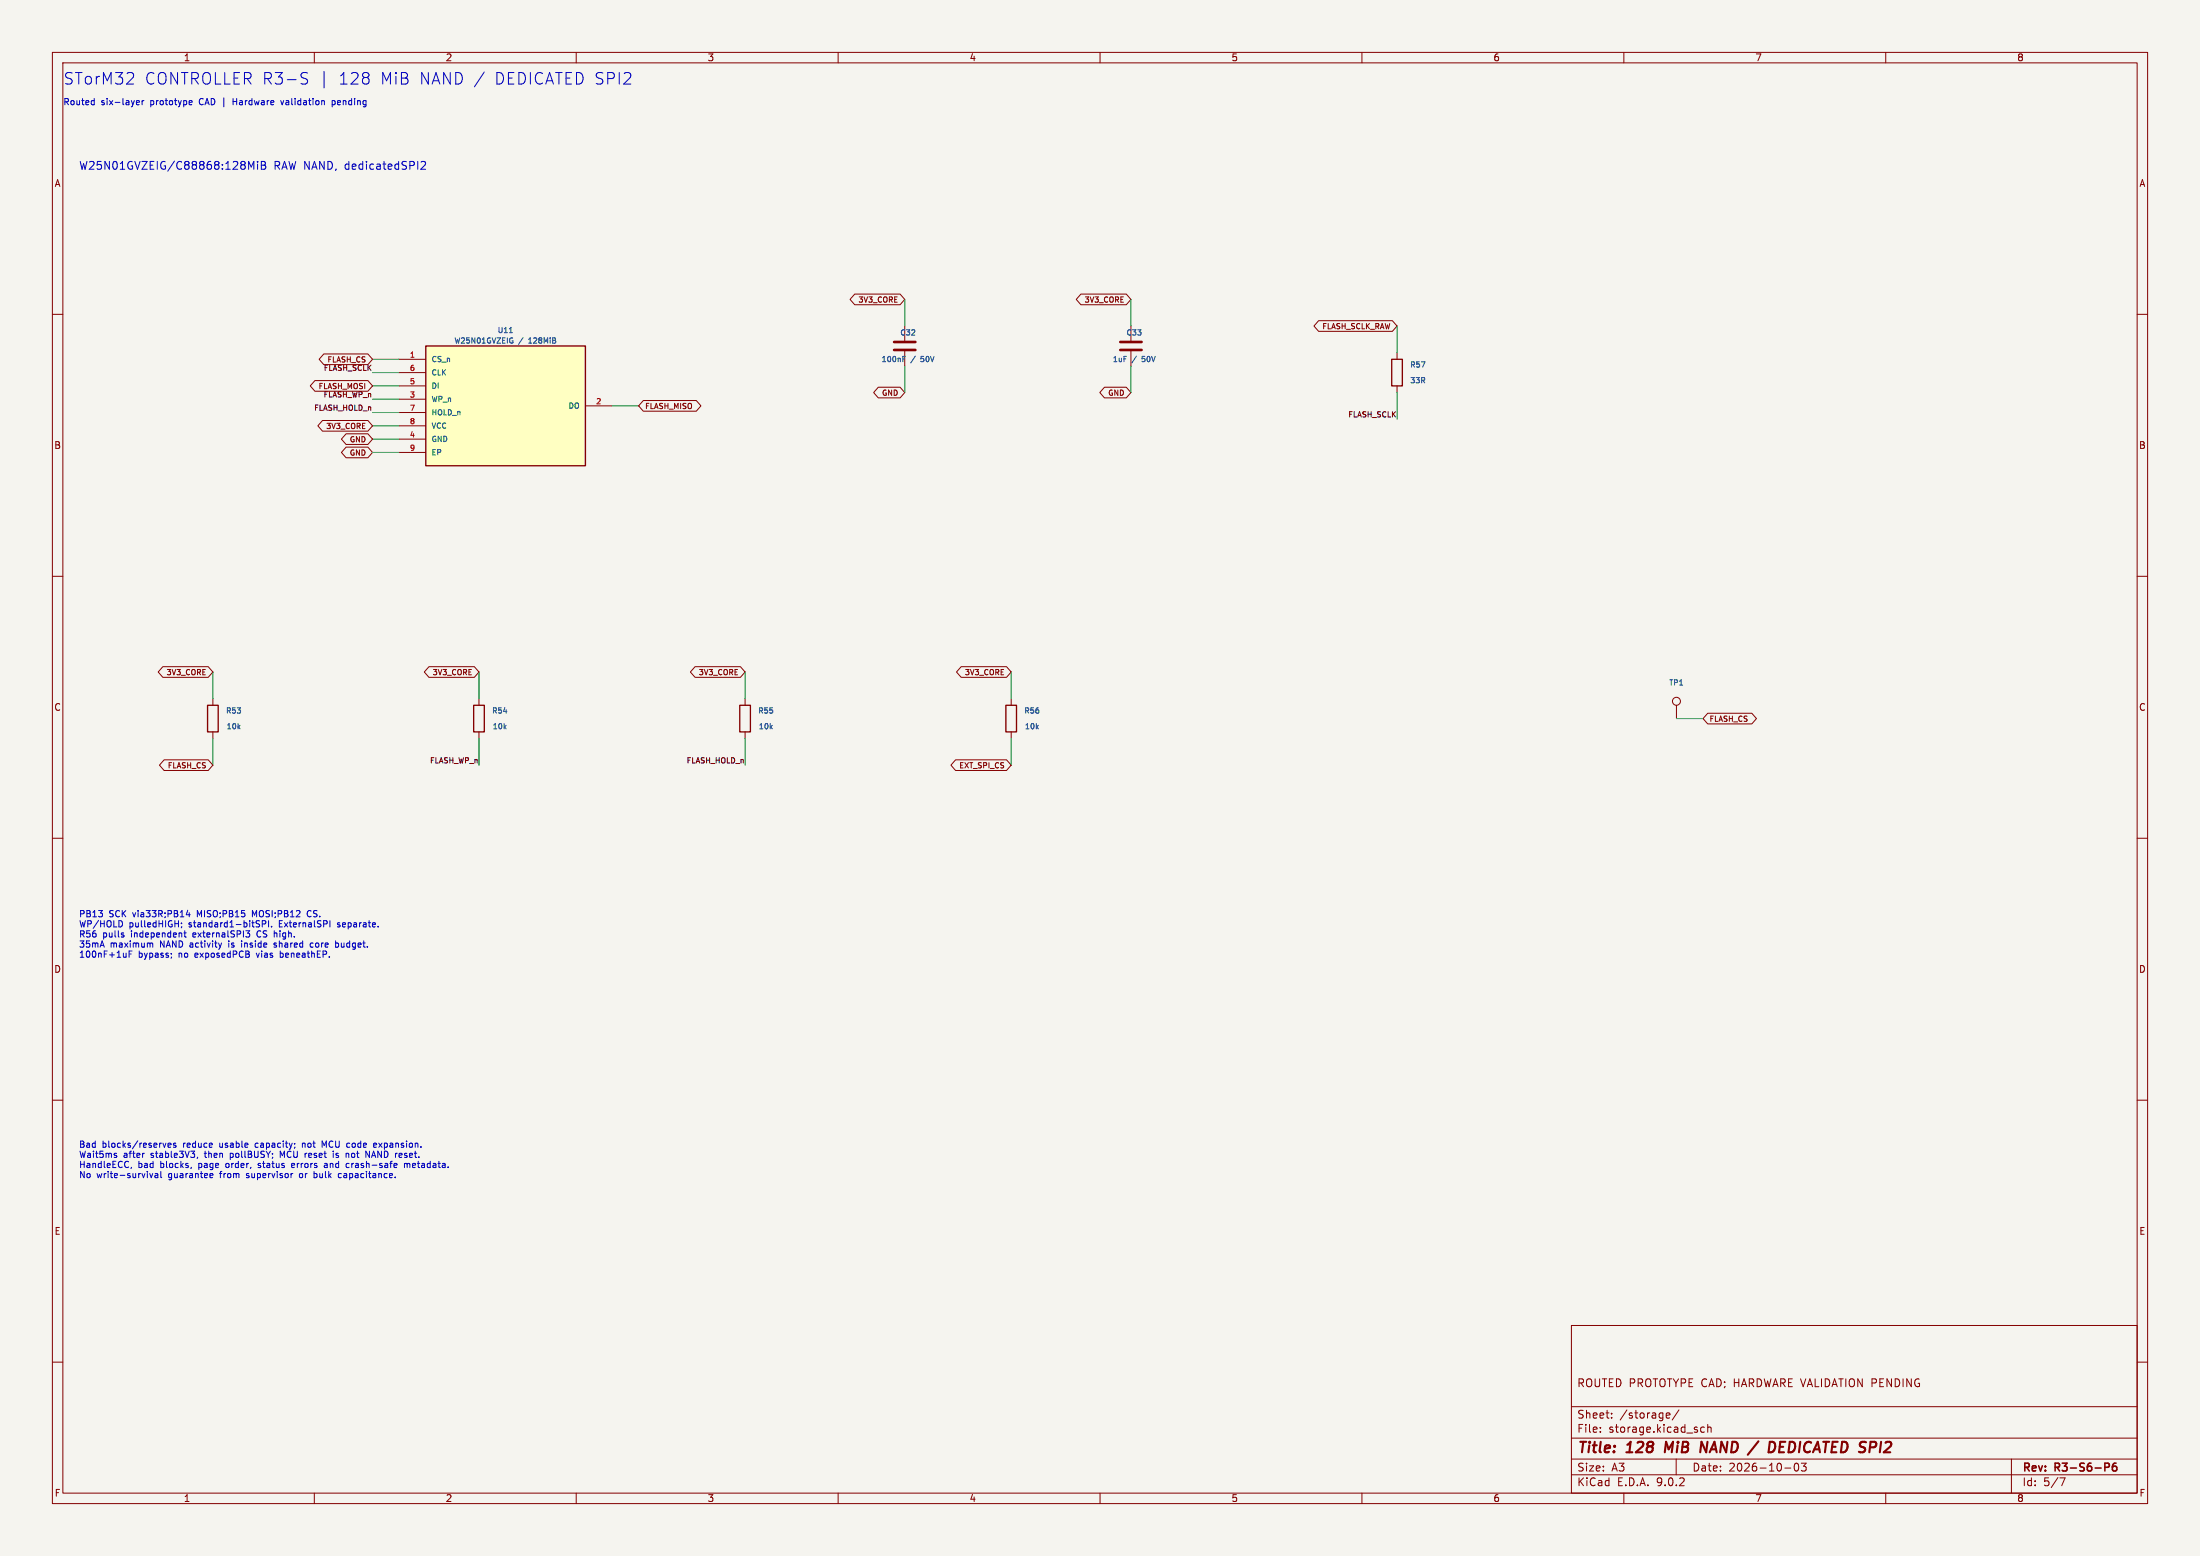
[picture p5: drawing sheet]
<svg xmlns="http://www.w3.org/2000/svg" width="420mm" height="297mm" viewBox="0 0 420 297" stroke-linecap="round" stroke-linejoin="round" font-family="sans-serif">
<path d="M0 0h420v297h-420z" fill="#f5f4ef" stroke="#f5f4ef" stroke-width=".19"/>
<g fill="none" stroke="#840000" stroke-width=".19">
<path d="M10 10h400v277h-400zM12 12h396v273h-396zM60 10v2M110 10v2M160 10v2M210 10v2M260 10v2M310 10v2M360 10v2M10 60h2M408 60h2M10 110h2"/>
<path d="M408 110h2M40.6 133.4v1.2M40.6 139.7v1.3M91.4 133.4v1.2M91.4 139.7v1.3M320 134.6v2.6M10 160h2M408 160h2M10 210h2M408 210h2M300 253h108v32h-108zM10 260h2"/>
<path d="M300 278.5h108M300 274.5h108M300 268.5h108M305.5 273.2v.2M305.5 272.5v.1M307.7 270.5v.2M307.7 269.8v.1M318.1 270.5l.2 .2 .4-.1M318.1 269.9l.2-.2h.3l.2 .2v.1l-.7 .2M320 278.5v3M320.5 269.1l-1.3 1.9M325.4 272.5l-.5-.1-.2 .3 .1 .6h.6"/>
<path d="M326 272.5l.2-.1 .4 .1 .1 .9M326 271.9v1.5M342.7 279.4l.2-.1a.8 .8 0 0 1 .5 .7 .8 .8 0 0 1-.5 .8l-.2-.2-.2-.4zM343.9 279.3h.9l-.5 .6 .4 .1v.6l-.2 .2-.6-.2M384 278.5v6.5M408 260h2M60 285v2M110 285v2M160 285v2M210 285v2M260 285v2M300 281.5h108"/>
<path d="M310 285v2M340.7 280.2h1.2M360 285v2M393.2 282.1h1l-.6 1.5"/>
<circle cx="320" cy="133.9" r=".76"/>
</g>
<path d="M401.8 279.3h.6l.3 .3-.2 .4-.7 .1M404 279.3a.59 .59 0 0 0-.7 .6v.6l.1 .2 .4 .1 .2-.2 .1-.5-.1-.2h-.5l-.2 .2" fill="none" stroke="#840000" stroke-width=".3"/>
<path d="M318.1 275.2l-.3 2M324.8 275.2l.9 2M335.7 275.1l-2 2.6M338.6 275.3a1.14 1.14 0 0 1 .1 1.4M339.8 276.2h.6M340.8 275.2h-.9l-.3 2h1" fill="none" stroke="#840000" stroke-width=".4"/>
<path d="M39.6 134.6h2.1v5.1h-2.1zM90.4 134.6h2.1v5.1h-2.1z" fill="none" stroke="#840000" stroke-width=".25"/>
<path d="M81.3 66h30.5v22.9h-30.5z" fill="#ffffc2"/>
<path d="M81.3 66h30.5v22.9h-30.5zM265.7 68.6h2v5.1h-2zM141.2 134.6h2.1v5.1h-2.1zM192 134.6h2.1v5.1h-2.1z" fill="none" stroke="#840000" stroke-width=".25"/>
<g fill="none" stroke="#840000" stroke-width=".19">
<path d="M163.2 56.1h8.6l.9 1.1-.9 1h-8.6l-.9-1zM206.3 56.1h8.7l.9 1.1-.9 1h-8.7l-.8-1zM60.1 72.6h10.1l.9 1.1-.9 1h-10.1l-.9-1zM61.8 67.6h8.4l.9 1-.9 1h-8.4l-.9-1zM76.2 68.6h5.1M76.2 71.1h5.1M76.2 73.7h5.1M76.2 76.2h5.1M76.2 78.7h5.1M111.8 77.5h5M122.8 76.5h10.1l.9 1-.9 1h-10.1l-.9-1zM167.7 73.9h4.1l.9 1-.9 1h-4.1l-.9-1z"/>
<path d="M172.7 62.2v2.8M172.7 67.1v2.8M210.8 73.9h4.2l.9 1-.9 1h-4.2l-.8-1zM215.9 62.2v2.8M215.9 67.1v2.8M251.7 61.2h14.1l.9 1-.9 1h-14.1l-.9-1zM266.7 67.3v1.3M266.7 73.7v1.2M61.6 80.3h8.6l.9 1-.9 1h-8.6l-.9-1zM66.1 82.8h4.1l.9 1-.9 1h-4.1l-.9-1zM66.1 85.3h4.1l.9 1.1-.9 1h-4.1l-.9-1zM76.2 81.3h5.1"/>
<path d="M76.2 83.8h5.1M76.2 86.4h5.1M31.1 127.3h8.7l.8 1-.8 1h-8.7l-.9-1zM81.9 127.3h8.7l.8 1-.8 1h-8.7l-.9-1zM132.7 127.3h8.7l.8 1-.8 1h-8.7l-.9-1zM142.2 133.4v1.2M142.2 139.7v1.3M183.5 127.3h8.7l.8 1-.8 1h-8.7l-.9-1zM193 133.4v1.2M193 139.7v1.3M326 136.1h8.4l.9 1.1-.9 1h-8.4l-.9-1zM31.3 145h8.5l.8 1.1-.8 1h-8.5l-.9-1z"/>
<path d="M182.4 145h9.8l.8 1.1-.8 1h-9.8l-.9-1z"/>
</g>
<path d="M97.2 63.5h.6M97.7 65.1h.2v.3l-.2 .1M97.8 64.5h.1M172.4 68.5h.3M172.4 68h.4" fill="none" stroke="#006464" stroke-width=".19"/>
<path d="M170.7 65.3h4.1M170.7 66.8h4.1M213.9 65.3h4M213.9 66.8h4" fill="none" stroke="#840000" stroke-width=".51"/>
<g fill="none" stroke="#009600" stroke-width=".19">
<path d="M172.7 57.2v5M215.9 57.2v5M71.1 78.7h5.1M71.1 73.7h5.1M71.1 71.1h5.1M71.1 76.2h5.1M71.1 68.6h5.1M116.8 77.5h5.1M172.7 69.9v5M215.9 69.9v5M266.7 62.2v5.1M266.7 74.9v5.1"/>
<path d="M71.1 81.3h5.1M71.1 83.8h5.1M71.1 86.4h5.1M40.6 128.3v5.1M91.4 128.3v5.1M142.2 128.3v5.1M193 128.3v5.1M320 137.2h5.1M40.6 141v5.1M91.4 141v5.1M142.2 141v5.1M193 141v5.1"/>
</g>
<g fill="none" stroke="#0000c2" stroke-width=".19">
<path d="M17.9 19.2l.1 .1M18 18.8v1.2M18 19.9l-.1 .1M26.1 19.9h.5M26.1 19.3l.3-.1 .2 .3-.6 .1M27.1 19.2v.8M27.5 19.2l-.4 .2M36.3 19.2l.3 .1 .1 .2-.6 .1M36.6 19.9l-.3 .1M44.5 18.8v1.2M44.5 19.4h.7M53.6 19.2l.3 .8 .3-.8"/>
<path d="M57.7 14.8l.2 .1a.81 .81 0 0 1 .8 .5 .56 .56 0 0 1-.4 .6h-.5M57.7 14l.2-.2 .8 .2M61.9 13.6v3.2M63.4 19.3l.4-.1 .2 .2-.1 .5h-.5M63.4 19.2v1.2M92.5 13.7l-1.9 2.9M47.5 32.3v-1.5l.5 1.1 .5-1.1v1.5M49.2 30.8v.2M49.2 31.3v1M49.9 30.8h.5l.2 .2 .1 .2-.3 .3a.4 .4 0 0 1 .4 .4 .4 .4 0 0 1-.3 .4h-.6zM49.9 31.5h.5M80.4 31l.6-.2 .2 .2v.2l-.9 1.1h.9"/>
<path d="M23.3 176v.8M23.5 178.5l.2 .1-.2 .3M23.5 178.1h.1M34.6 176.2v.1M34.7 176.9l-.1 .2M35.1 178.1h.5M35.3 177.7v1l.3 .2M35.8 173.7l-.2 .9h.7M36.1 174.2v.8M42.3 180l-.3 .8M43.7 180v.8M46.1 180v.8"/>
<path d="M47.7 177.7l-.4 .4 .3 .1 .1 .4-.3 .3h-.3M48.6 174.7l-.4-.9v1.2M49.1 177.9v.7M49.5 176.5v.3M50.1 175.7v1.2M50.8 176.1l-.3 .3h-.4M51.3 175.7v1.2M51.8 176.8v.1M59 173.8a.65 .65 0 0 0-.4 .6 .65 .65 0 0 0 .4 .6M63 175.7v1.2M64.1 179.6v1.2M64.4 176.9h.1"/>
<path d="M64.5 176.2v.3M24.6 182.1h.4M24.6 181.5v1.2M29.2 180.2v.6M32.8 182.7l-.2 .2M48.9 181.9l.3 .8M52.3 180.7h.5M52.3 180.2l.1 .1 .4 .2M53.5 181.5v1.2M53.5 182.7h.3M53.8 181.9l-.3 .1M59.8 180.1l-.4-.1-.2 .2 .1 .5h.5"/>
<path d="M64.1 180.1l.3-.1 .2 .2-.1 .5h-.4M31.7 218.2l-.3 .8M32.1 218.6l.5-.1v-.2l-.4-.1-.1 .2v.5h.5M33.6 218.3l-.3-.1-.2 .2 .1 .1 .4 .2v.2h-.5M48.8 218.3v.6M56.2 218.3v.1M56.3 218.9l-.1 .2M57.7 218.2v.8M58.1 218.2l-.4 .1M62.3 217.8l-.4 .9-.4-.9v1.2M69.8 219.7l.7 1.2v-1.2M71.3 219.7l-.4 1.2"/>
<path d="M71.5 218.2l.3 .1 .1 .2-.6 .1M71.8 218.9l-.3 .1M22 220.5l.2 .1 .1 .2-.4 .1M22 220.1l.2 .1M25.1 222.8l-.1 .2M27.4 220.1h.2M28.6 224l.3 .8 .3-.8M29.6 224.1h.5v.7M30.1 224.3l-.5 .2 .1 .3 .4-.1M30.7 223.6v1l.2 .2M36.5 222.8l-.1 .2M37.7 220.9l-.1 .2"/>
<path d="M40.6 224.7l-.4 .1M40.6 224.2v.1l-.5 .1M43.2 222.2v.5M47 224.7l.2 .1M47.1 224.1v.2M49.3 222.8l.3 .1M49.3 222.2v.2l.3 .1M53.9 220.6l-.4-.9v1.2M55.8 224h.1M56.2 222.1h-.4l-.1 .1v.6h.5M56.2 222.3l-.5 .2M57.6 224l-.4 .2v.5l.4 .1"/>
<path d="M60 224.1h.4M60 224.7h.4M60 223.6v1.2M62 222.1h.4l.1 .8M62.5 222.3l-.6 .3 .2 .3 .4-.1M63.6 220.1v.8M64.1 220.9h.4M64.3 220.1l-.2 .2 .2 .2M65.2 224.1l-.4-.1-.2 .2 .1 .5h.5M66.3 222.1h.3M66.4 220.1l.2 .2v.6M66.6 222.8l-.3 .1"/>
<path d="M77.2 222.2l.4-.1 .1 .1M77.2 222.1v.8M77.7 222.2l.2-.1h.3v.8M77.7 222.2v.7"/>
</g>
<g font-size="3.1" fill="#0000c2">
<text x="12" y="16.4">STorM32</text>
<text x="27.5" y="16.4">CONTROLLER R3-S</text>
<text x="64.6" y="16.4">128</text>
<text x="72.5" y="16.4">MiB</text>
<text x="80" y="16.4">NAND /</text>
<text x="94.4" y="16.4">DEDICATED SPI2</text>
</g>
<g font-size="2.8" fill="#840000">
<text x="301" y="277.9">Title:</text>
<text x="310.6" y="277.9">128</text>
<text x="318.7" y="277.9">MiB</text>
<text x="326.2" y="277.9">NAND</text>
<text x="336.5" y="277.9">/</text>
<text x="340.9" y="277.9">DEDICATED SPI2</text>
</g>
<g font-size="2.1" fill="#0000c2">
<text x="15" y="32.7">W25N01GVZEIG/C88868:128MiB</text>
<text x="52.2" y="32.7">RAW NAND, dedicatedSPI2</text>
</g>
<g font-size="2.1" fill="#840000">
<text x="301" y="265">ROUTED PROTOTYPE CAD; HARDWARE VALIDATION PENDING</text>
<text x="301" y="273.7">File:</text>
<text x="301" y="271">Sheet:</text>
<text x="307.1" y="273.7">storage.kicad_sch</text>
<text x="309.2" y="271">/storage/</text>
<text x="301" y="281.1">Size:</text>
<text x="307.6" y="281.1">A3</text>
<text x="323" y="281.1">Date:</text>
<text x="330" y="281.1">2026-10-03</text>
<text x="386" y="281.3">Rev:</text>
<text x="392.4" y="281.3">R3-S6-P6</text>
<text x="301" y="283.9">KiCad</text>
<text x="308.7" y="283.9">E.D.A.</text>
<text x="316.3" y="283.9">9.0.2</text>
<text x="386" y="283.9">Id:</text>
<text x="390.1" y="283.9">5/7</text>
</g>
<g font-size="1.8" fill="#840000">
<text x="35" y="11.9">1</text>
<text x="85" y="11.9">2</text>
<text x="135" y="11.9">3</text>
<text x="185" y="11.9">4</text>
<text x="235" y="11.9">5</text>
<text x="285" y="11.9">6</text>
<text x="335" y="11.9">7</text>
<text x="385" y="11.9">8</text>
<text x="10.3" y="35.9">A</text>
<text x="408.3" y="35.9">A</text>
<text x="10.3" y="85.9">B</text>
<text x="408.2" y="85.9">B</text>
<text x="10.3" y="135.9">C</text>
<text x="408.2" y="135.9">C</text>
<text x="10.3" y="185.9">D</text>
<text x="408.2" y="185.9">D</text>
<text x="10.3" y="235.9">E</text>
<text x="408.3" y="235.9">E</text>
<text x="10.3" y="285.9">F</text>
<text x="35" y="286.9">1</text>
<text x="85" y="286.9">2</text>
<text x="135" y="286.9">3</text>
<text x="185" y="286.9">4</text>
<text x="235" y="286.9">5</text>
<text x="285" y="286.9">6</text>
<text x="335" y="286.9">7</text>
<text x="385" y="286.9">8</text>
<text x="408.3" y="285.9">F</text>
</g>
<g font-size="1.7" fill="#0000c2">
<text x="12" y="20.4">Routed</text>
<text x="19.3" y="20.4">six-layer</text>
<text x="28.8" y="20.4">prototype</text>
<text x="38.4" y="20.4">CAD |</text>
<text x="45.2" y="20.4">Hardware</text>
<text x="54.6" y="20.4">validation</text>
<text x="64.5" y="20.4">pending</text>
<text x="15" y="175.4">PB13</text>
<text x="15" y="177.3">WP/HOLD</text>
<text x="15" y="179.3">R56</text>
<text x="19.6" y="179.3">pulls</text>
<text x="20.8" y="175.4">SCK</text>
<text x="24.6" y="177.3">pulledHIGH;</text>
<text x="25.1" y="179.3">independent</text>
<text x="25.5" y="175.4">via33R;PB14</text>
<text x="36.2" y="177.3">standard1-bitSPI.</text>
<text x="37.1" y="179.3">externalSPI3</text>
<text x="37.9" y="175.4">MISO;PB15</text>
<text x="48.7" y="175.4">MOSI;PB12</text>
<text x="49.6" y="179.3">CS high.</text>
<text x="53.6" y="177.3">ExternalSPI</text>
<text x="59.4" y="175.4">CS.</text>
<text x="65" y="177.3">separate.</text>
<text x="15" y="181.2">35mA</text>
<text x="15" y="183.1">100nF+1uF</text>
<text x="21" y="181.2">maximum</text>
<text x="26.4" y="183.1">bypass;</text>
<text x="30.7" y="181.2">NAND activity</text>
<text x="34.2" y="183.1">no</text>
<text x="37.5" y="183.1">exposedPCB</text>
<text x="44.2" y="181.2">is</text>
<text x="46.8" y="181.2">inside</text>
<text x="49.5" y="183.1">vias</text>
<text x="53.3" y="181.2">shared</text>
<text x="54.2" y="183.1">beneathEP.</text>
<text x="60.4" y="181.2">core</text>
<text x="65.4" y="181.2">budget.</text>
<text x="15" y="219.4">Bad</text>
<text x="15" y="221.3">Wait5ms</text>
<text x="19.5" y="219.4">blocks/reserves</text>
<text x="23.6" y="221.3">after</text>
<text x="28.9" y="221.3">stable3V3,</text>
<text x="35.1" y="219.4">reduce</text>
<text x="39.4" y="221.3">then</text>
<text x="42.2" y="219.4">usable</text>
<text x="44.4" y="221.3">pollBUSY;</text>
<text x="49.2" y="219.4">capacity;</text>
<text x="54.2" y="221.3">MCU reset</text>
<text x="58.4" y="219.4">not</text>
<text x="62.4" y="219.4">MCU code</text>
<text x="64.7" y="221.3">is</text>
<text x="67.4" y="221.3">not</text>
<text x="71.4" y="221.3">NAND reset.</text>
<text x="72.7" y="219.4">expansion.</text>
<text x="15" y="223.3">HandleECC,</text>
<text x="15" y="225.2">No</text>
<text x="18.5" y="225.2">write-survival</text>
<text x="26.4" y="223.3">bad</text>
<text x="30.7" y="223.3">blocks,</text>
<text x="32.3" y="225.2">guarantee</text>
<text x="38.2" y="223.3">page</text>
<text x="42.3" y="225.2">from</text>
<text x="43.6" y="223.3">order,</text>
<text x="47.6" y="225.2">supervisor</text>
<text x="50" y="223.3">status</text>
<text x="56.6" y="223.3">errors</text>
<text x="57.9" y="225.2">or</text>
<text x="60.9" y="225.2">bulk</text>
<text x="63.1" y="223.3">and</text>
<text x="65.8" y="225.2">capacitance.</text>
<text x="67.5" y="223.3">crash-safe</text>
<text x="78.8" y="223.3">metadata.</text>
</g>
<g font-size="1.4" fill="#840000">
<text x="163.7" y="58">3V3_CORE</text>
<text x="206.9" y="58">3V3_CORE</text>
<text x="252.3" y="63">FLASH_SCLK_RAW</text>
<text x="168.2" y="75.7">GND</text>
<text x="211.4" y="75.7">GND</text>
<text x="62.1" y="82.1">3V3_CORE</text>
<text x="123.1" y="78.3">FLASH_MISO</text>
<text x="66.6" y="84.6">GND</text>
<text x="66.6" y="87.2">GND</text>
<text x="31.6" y="129.1">3V3_CORE</text>
<text x="82.4" y="129.1">3V3_CORE</text>
<text x="133.2" y="129.1">3V3_CORE</text>
<text x="184" y="129.1">3V3_CORE</text>
<text x="326.3" y="138">FLASH_CS</text>
<text x="31.9" y="146.9">FLASH_CS</text>
<text x="183" y="146.9">EXT_SPI_CS</text>
</g>
<g font-size="1.4" fill="#006464">
<text x="86.6" y="65.8">W25N01GVZEIG</text>
<text x="94.9" y="63.8">U11</text>
<text x="99" y="65.8">/</text>
<text x="101.1" y="65.8">128MiB</text>
<text x="171.8" y="64.2">C32</text>
<text x="214.9" y="64.2">C33</text>
<text x="82.3" y="69.3">CS_n</text>
<text x="82.3" y="71.9">CLK</text>
<text x="168.2" y="69.3">100nF</text>
<text x="173.9" y="69.3">/</text>
<text x="176" y="69.3">50V</text>
<text x="212.3" y="69.3">1uF</text>
<text x="216.1" y="69.3">/</text>
<text x="218.2" y="69.3">50V</text>
<text x="269.1" y="70.4">R57</text>
<text x="82.3" y="74.4">DI</text>
<text x="82.3" y="76.9">WP_n</text>
<text x="269.1" y="73.4">33R</text>
<text x="82.3" y="79.5">HOLD_n</text>
<text x="82.3" y="82">VCC</text>
<text x="108.4" y="78.2">DO</text>
<text x="82.3" y="84.6">GND</text>
<text x="82.3" y="87.1">EP</text>
<text x="318.5" y="131">TP1</text>
<text x="43" y="136.4">R53</text>
<text x="93.8" y="136.4">R54</text>
<text x="144.6" y="136.4">R55</text>
<text x="195.4" y="136.4">R56</text>
<text x="43.1" y="139.4">10k</text>
<text x="93.9" y="139.4">10k</text>
<text x="144.7" y="139.4">10k</text>
<text x="195.5" y="139.4">10k</text>
</g>
<g font-size="1.4" fill="#0f0f0f">
<text x="61.7" y="70.8">FLASH_SCLK</text>
<text x="62.4" y="69.4">FLASH_CS</text>
<text x="60.7" y="74.5">FLASH_MOSI</text>
<text x="61.6" y="75.9">FLASH_WP_n</text>
<text x="59.8" y="78.5">FLASH_HOLD_n</text>
<text x="257.3" y="79.7">FLASH_SCLK</text>
<text x="81.9" y="145.8">FLASH_WP_n</text>
<text x="131" y="145.8">FLASH_HOLD_n</text>
</g>
<g font-size="1.4" fill="#a90000">
<text x="78.1" y="68.3">1</text>
<text x="78.1" y="70.9">6</text>
<text x="78.1" y="73.4">5</text>
<text x="78.1" y="75.9">3</text>
<text x="113.7" y="77.2">2</text>
<text x="78.1" y="78.5">7</text>
<text x="78.1" y="81">8</text>
<text x="78.1" y="83.6">4</text>
<text x="78.1" y="86.1">9</text>
</g>
</svg>
